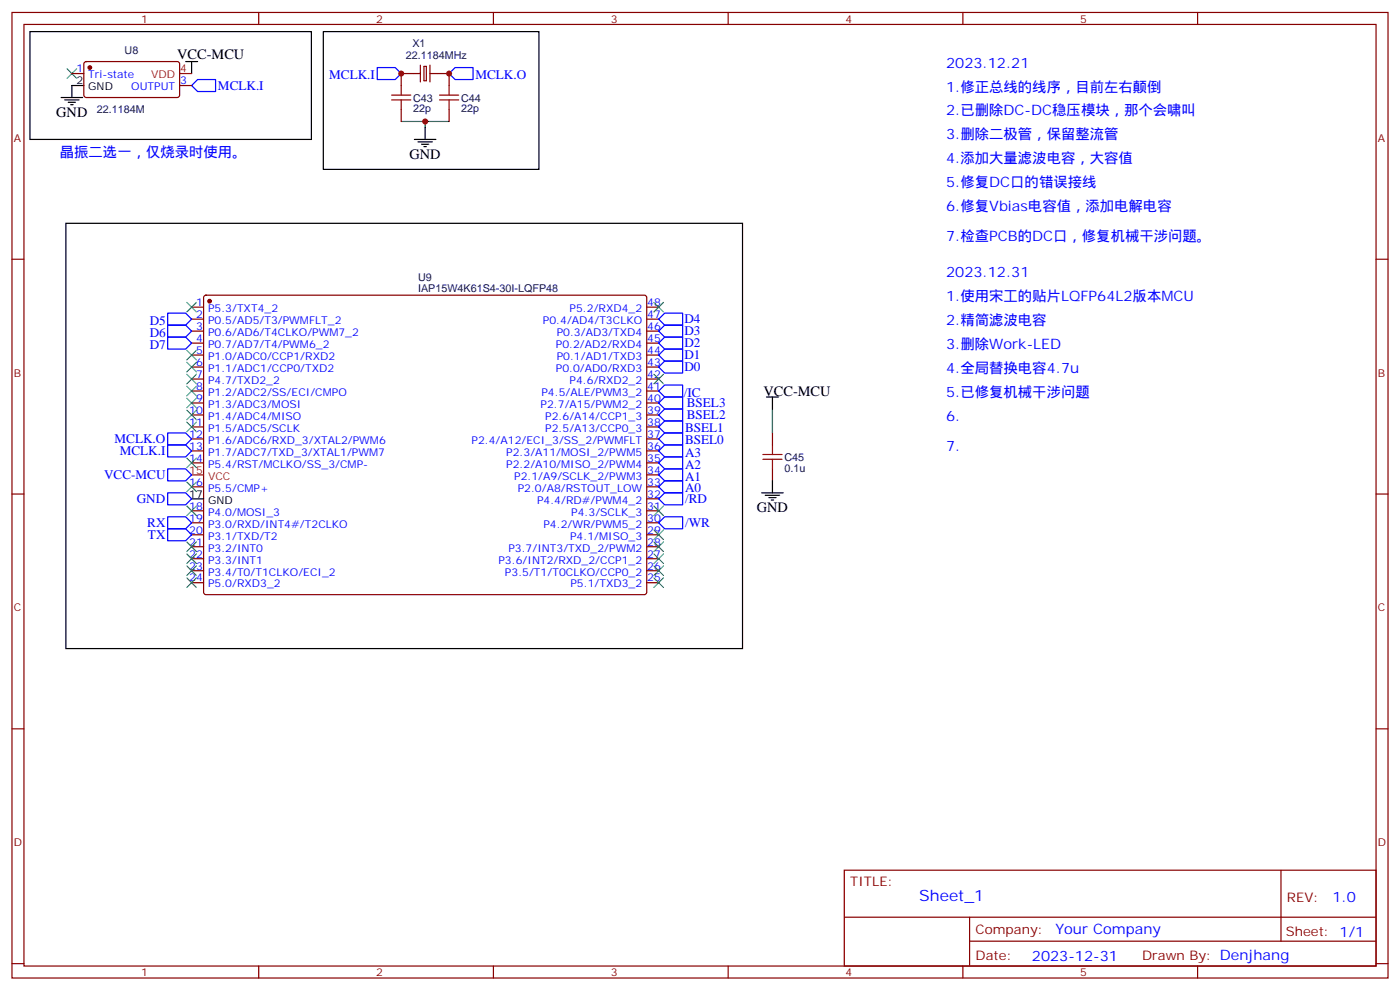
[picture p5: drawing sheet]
<svg xmlns="http://www.w3.org/2000/svg" width="412mm" height="292mm" viewBox="0 0 412 292" stroke-linecap="round" stroke-linejoin="round" font-family="sans-serif">
<g fill="none" stroke="#870000" stroke-width=".35">
<path d="M3.5 3.7h405.4v284.3h-405.4zM7.1 7.2h398.2v277.3h-398.2zM24.9 18.3l.5-.2 27.1 .1 .4 .6v9.5l-.7 .4h-27.1l-.4-.7v-9.2zM76.2 3.7v3.5M123.8 19.2v4.9M124.9 19.5h.7v4.3h-.7zM126.6 19.2v4.9M145.3 3.7v3.5M214.5 3.7v3.5M283.6 3.7v3.5M352.8 3.7v3.5M21.2 21.7h3.5"/>
<path d="M52.9 25.2h3.5M118.2 32.2v3.6M123.8 21.7h-5.6v3.5M126.6 21.7h5.7v3.5M132.3 32.2v3.6M3.5 76.3h3.6M405.3 76.3h3.6M56.4 90.5h3.6M56.4 94h3.6M56.4 97.5h3.6M60.2 87.1l.5-.2 129.4 .1 .4 .6-.1 87.1-.6 .4h-129.4l-.4-.7v-86.8zM190.5 90.5h3.5"/>
<path d="M190.5 94h3.5M190.5 97.5h3.5M56.4 101h3.6M56.4 104.6h3.6M56.4 108.1h3.6M56.4 111.6h3.6M56.4 115.1h3.6M56.4 118.7h3.6M190.5 101h3.5M190.5 104.6h3.5M190.5 108.1h3.5M190.5 111.6h3.5"/>
<path d="M190.5 115.1h3.5M190.5 118.7h3.5M56.4 122.2h3.6M56.4 125.7h3.6M56.4 129.3h3.6M56.4 132.8h3.6M56.4 136.3h3.6M190.5 122.2h3.5M190.5 125.7h3.5M190.5 129.3h3.5M190.5 132.8h3.5M190.5 136.3h3.5"/>
<path d="M190.5 139.8h3.5M227.5 127.5v3.5M227.5 138.1v3.5M3.5 145.5h3.6M56.4 143.4h3.6M56.4 150.4h3.6M56.4 154h3.6M56.4 157.5h3.6M190.5 143.4h3.5M190.5 150.4h3.5M190.5 154h3.5M190.5 157.5h3.5"/>
<path d="M190.5 146.9h3.5M405.3 145.5h3.6M56.4 161h3.6M56.4 164.5h3.6M56.4 168.1h3.6M56.4 171.6h3.6M190.5 161h3.5M190.5 164.5h3.5M190.5 168.1h3.5M190.5 171.6h3.5M3.5 214.6h3.6M405.3 214.6h3.6"/>
<path d="M248.7 256.3h156.6v28.2h-156.6zM377.3 256.3v20.9M248.7 270.1h156.5M285.6 277.2h119.6M285.6 270.1v14.1M3.5 283.8h3.6M76.2 284.5v3.5M145.3 284.5v3.5M214.5 284.5v3.5M283.6 284.5v3.5M352.8 284.5v3.5M405.3 283.8h3.6"/>
</g>
<g fill="none" stroke="#000" stroke-width=".35">
<path d="M8.8 9.3h82.9v31.8h-82.9zM54.7 18.1h3.5M56.4 18.1v3.6M95.2 9.3h63.5v40.6h-63.5zM18 28.7h6.3M19 29.4h4.3M20.1 30.1h2.1M20.8 30.8h.7M24.7 25.2h-3.5v3.5M125.2 37.5v3.6M122.1 41.1h6.3M123.1 41.8h4.3"/>
<path d="M124.2 42.5h2.1M124.9 43.2h.7M19.4 65.8h199.3v125.2h-199.3zM225.8 116.9h3.5M227.5 116.9v3.5M56.4 146.9h3.6M224.4 145.1h6.3M225.4 145.8h4.3M226.5 146.5h2.1M227.2 147.2h.7M227.5 141.6v3.5"/>
</g>
<path d="M118.2 35.8h7v1.7M125.2 35.8h7.1M227.5 120.4v7.1" fill="none" stroke="#008700" stroke-width=".35"/>
<path d="M115.4 29.4h5.6M115.4 28h5.6M118.2 25.2v2.8M118.2 29.4v2.8M129.5 29.4h5.6M129.5 28h5.6M132.3 25.2v2.8M132.3 29.4v2.8M224.7 135.3h5.7M224.7 133.8h5.7M227.5 131v2.8M227.5 135.3v2.8" fill="none" stroke="#a10000" stroke-width=".35"/>
<g fill="none" stroke="#00f" stroke-width=".35">
<path d="M111.1 19.9h5.3l1.8 1.8-1.8 1.7h-5.3zM58.2 23.4h5.3v3.6h-5.3l-1.8-1.8zM132.3 21.7l1.8-1.8h5.2v3.5h-5.2zM49.4 99.3h5.3l1.7 1.7-1.7 1.8h-5.3zM49.4 95.7h5.3l1.7 1.8-1.7 1.8h-5.3zM49.4 92.2h5.3l1.7 1.8-1.7 1.7h-5.3zM194 97.5l1.8-1.8h5.3v3.6h-5.3zM194 94l1.8-1.8h5.3v3.5h-5.3zM194 108.1l1.8-1.8h5.3v3.6h-5.3zM194 104.6l1.8-1.8h5.3v3.5h-5.3zM194 101l1.8-1.7h5.3v3.5h-5.3zM194 118.7l1.8-1.8h5.3v3.5h-5.3z"/>
<path d="M195.8 113.4h5.3v3.5h-5.3l-1.8-1.8zM49.4 131h5.3l1.7 1.8-1.7 1.7h-5.3zM49.4 127.5h5.3l1.7 1.8-1.7 1.7h-5.3zM49.4 138.1h5.3l1.7 1.7-1.7 1.8h-5.3zM194 139.8l1.8-1.7h5.3v3.5h-5.3zM194 136.3l1.8-1.8h5.3v3.6h-5.3zM194 132.8l1.8-1.8h5.3v3.5h-5.3zM194 129.3l1.8-1.8h5.3v3.5h-5.3zM194 125.7l1.8-1.7h5.3v3.5h-5.3zM194 122.2l1.8-1.8h5.3v3.6h-5.3zM49.4 152.2h5.3l1.7 1.8-1.7 1.7h-5.3zM49.4 155.7h5.3l1.7 1.8-1.7 1.7h-5.3z"/>
<path d="M49.4 145.1h5.3l1.7 1.8-1.7 1.8h-5.3zM194 143.4l1.8-1.8h5.3v3.5h-5.3zM195.8 145.1h5.3v3.6h-5.3l-1.8-1.8zM195.8 152.2h5.3v3.5h-5.3l-1.8-1.7z"/>
</g>
<g fill="none" stroke="#3c3" stroke-width=".35">
<path d="M19.8 20.2l2.8 2.9M22.6 20.2l-2.8 2.9M55 89l2.9 2.9M57.9 89l-2.9 2.9M192.6 89l2.8 2.9M195.4 89l-2.8 2.9M55 103.2l2.9 2.8M55 106.7l2.9 2.8M55 110.2l2.9 2.8M55 113.7l2.9 2.9M55 117.3l2.9 2.8M57.9 103.2l-2.9 2.8"/>
<path d="M57.9 106.7l-2.9 2.8M57.9 110.2l-2.9 2.8M57.9 113.7l-2.9 2.9M57.9 117.3l-2.9 2.8M192.6 110.2l2.8 2.8M195.4 110.2l-2.8 2.8M55 124.3l2.9 2.8M55 120.8l2.9 2.8M55 134.9l2.9 2.8M57.9 124.3l-2.9 2.8M57.9 120.8l-2.9 2.8M57.9 134.9l-2.9 2.8"/>
<path d="M55 159.6l2.9 2.8M55 142l2.9 2.8M55 149l2.9 2.8M57.9 159.6l-2.9 2.8M57.9 142l-2.9 2.8M57.9 149l-2.9 2.8M192.6 159.6l2.8 2.8M192.6 156.1l2.8 2.8M192.6 149l2.8 2.8M195.4 159.6l-2.8 2.8M195.4 156.1l-2.8 2.8M195.4 149l-2.8 2.8"/>
<path d="M55 166.7l2.9 2.8M55 163.1l2.9 2.8M55 170.2l2.9 2.8M57.9 166.7l-2.9 2.8M57.9 163.1l-2.9 2.8M57.9 170.2l-2.9 2.8M192.6 163.1l2.8 2.8M192.6 170.2l2.8 2.8M192.6 166.7l2.8 2.8M195.4 163.1l-2.8 2.8M195.4 170.2l-2.8 2.8M195.4 166.7l-2.8 2.8"/>
</g>
<path d="M52.9 21.7h3.5M56.4 139.8h3.6" fill="none" stroke="#f00" stroke-width=".35"/>
<g fill="#870000" stroke="#870000" stroke-width=".35">
<circle cx="26.5" cy="19.9" r=".53"/>
<circle cx="61.7" cy="88.7" r=".53"/>
</g>
<g fill="#c00">
<circle cx="125.2" cy="35.8" r=".88"/>
<circle cx="132.3" cy="21.7" r=".88"/>
<circle cx="118.2" cy="21.7" r=".88"/>
</g>
<text font-size="4.6" fill="#00f" x="270.8" y="265.3">Sheet_1</text>
<g font-size="4.2">
<text x="52.2" y="17.4">VCC-MCU</text>
<text x="16.6" y="34.4">GND</text>
<text x="120.6" y="46.7">GND</text>
<text x="224.9" y="116.6">VCC-MCU</text>
<text x="223" y="150.8">GND</text>
</g>
<g font-size="4.2" fill="#00f">
<text x="278.7" y="19.9">2023.12.21</text>
<text x="278.7" y="27">1.修正总线的线序，目前左右颠倒</text>
<text x="278.7" y="34">2.已删除DC-DC稳压模块，那个会啸叫</text>
<text x="278.7" y="41.1">3.删除二极管，保留整流管</text>
<text x="17.6" y="46.4">晶振二选一，仅烧录时使用。</text>
<text x="278.7" y="48.1">4.添加大量滤波电容，大容值</text>
<text x="278.7" y="55.2">5.修复DC口的错误接线</text>
<text x="278.7" y="62.2">6.修复Vbias电容值，添加电解电容</text>
<text x="278.7" y="71">7.检查PCB的DC口，修复机械干涉问题。</text>
<text x="278.7" y="81.6">2023.12.31</text>
<text x="278.7" y="88.7">1.使用宋工的贴片LQFP64L2版本MCU</text>
<text x="278.7" y="95.7">2.精简滤波电容</text>
<text x="278.7" y="102.8">3.删除Work-LED</text>
<text x="278.7" y="109.9">4.全局替换电容4.7u</text>
<text x="278.7" y="116.9">5.已修复机械干涉问题</text>
<text x="278.7" y="124">6.</text>
<text x="278.7" y="132.8">7.</text>
<text x="392.5" y="265.5">1.0</text>
<text x="310.9" y="275.1">Your Company</text>
<text x="304" y="282.9">2023-12-31</text>
</g>
<g font-size="3.9" fill="#00f">
<text x="97" y="23.2">MCLK.I</text>
<text x="140.1" y="23.2">MCLK.O</text>
<text x="64.2" y="26.4">MCLK.I</text>
<text x="44.1" y="95.7">D5</text>
<text x="201.6" y="95">D4</text>
<text x="44.1" y="99.3">D6</text>
<text x="201.6" y="98.6">D3</text>
<text x="44.1" y="102.8">D7</text>
<text x="201.6" y="105.6">D1</text>
<text x="201.6" y="102.1">D2</text>
<text x="201.6" y="109.1">D0</text>
<text x="201.4" y="116.9">/IC</text>
<text x="202.3" y="119.9">BSEL3</text>
<text x="202.3" y="123.5">BSEL2</text>
<text x="33.7" y="130.5">MCLK.O</text>
<text x="201.8" y="130.8">BSEL0</text>
<text x="201.8" y="127.3">BSEL1</text>
<text x="35.3" y="134">MCLK.I</text>
<text x="201.8" y="138">A2</text>
<text x="201.8" y="134.4">A3</text>
<text x="30.7" y="141.1">VCC-MCU</text>
<text x="201.8" y="141.5">A1</text>
<text x="40.3" y="148.2">GND</text>
<text x="201.8" y="148.1">/RD</text>
<text x="201.8" y="144.9">A0</text>
<text x="43.4" y="155.2">RX</text>
<text x="201.8" y="155.2">/WR</text>
<text x="43.6" y="158.7">TX</text>
</g>
<g font-size="3.9" fill="#800">
<text x="250.5" y="260.8">TITLE:</text>
<text x="379.1" y="265.5">REV:</text>
<text x="287.4" y="275">Company:</text>
<text x="378.7" y="275.7">Sheet: 1/1</text>
<text x="287.4" y="282.7">Date:</text>
<text x="336.4" y="282.8">Drawn By: Denjhang</text>
</g>
<g font-size="3.2" fill="#800">
<text x="41.6" y="6.7">1</text>
<text x="110.8" y="6.7">2</text>
<text x="179.9" y="6.7">3</text>
<text x="249.1" y="6.7">4</text>
<text x="318.2" y="6.7">5</text>
<text x="4.1" y="41.8">A</text>
<text x="405.9" y="41.8">A</text>
<text x="4.1" y="110.9">B</text>
<text x="405.9" y="110.9">B</text>
<text x="4.1" y="180.1">C</text>
<text x="405.9" y="180.1">C</text>
<text x="4.1" y="249.2">D</text>
<text x="405.9" y="249.2">D</text>
<text x="41.6" y="287.5">1</text>
<text x="110.8" y="287.5">2</text>
<text x="179.9" y="287.5">3</text>
<text x="249.1" y="287.5">4</text>
<text x="318.2" y="287.5">5</text>
</g>
<g font-size="3.2" fill="#000080">
<text x="36.7" y="15.8">U8</text>
<text x="119.6" y="17.5">22.1184MHz</text>
<text x="121.5" y="14">X1</text>
<text x="121.7" y="29.9">C43</text>
<text x="135.8" y="29.9">C44</text>
<text x="28.5" y="33.4">22.1184M</text>
<text x="121.7" y="33">22p</text>
<text x="135.8" y="33">22p</text>
<text x="123.1" y="82.7">U9</text>
<text x="123.1" y="85.9">IAP15W4K61S4-30I-LQFP48</text>
<text x="231.1" y="135.7">C45</text>
<text x="231.1" y="138.9">0.1u</text>
</g>
<g font-size="3.2" fill="#00f">
<text x="22.5" y="21.3">1</text>
<text x="26" y="23.1">Tri-state</text>
<text x="38.6" y="26.6">OUTPUT</text>
<text x="53.1" y="24.8">3</text>
<text x="57.8" y="90.1">1</text>
<text x="57.8" y="93.6">2</text>
<text x="61.3" y="91.9">P5.3/TXT4_2</text>
<text x="61.3" y="95.4">P0.5/AD5/T3/PWMFLT_2</text>
<text x="159.9" y="95.4">P0.4/AD4/T3CLKO</text>
<text x="167.8" y="91.9">P5.2/RXD4_2</text>
<text x="190.7" y="93.6">47</text>
<text x="190.7" y="90.1">48</text>
<text x="57.8" y="97.2">3</text>
<text x="57.8" y="100.7">4</text>
<text x="61.3" y="98.9">P0.6/AD6/T4CLKO/PWM7_2</text>
<text x="164" y="98.9">P0.3/AD3/TXD4</text>
<text x="190.7" y="100.7">45</text>
<text x="190.7" y="97.2">46</text>
<text x="57.8" y="104.2">5</text>
<text x="57.8" y="107.7">6</text>
<text x="61.3" y="102.4">P0.7/AD7/T4/PWM6_2</text>
<text x="61.3" y="106">P1.0/ADC0/CCP1/RXD2</text>
<text x="163.7" y="102.4">P0.2/AD2/RXD4</text>
<text x="164" y="106">P0.1/AD1/TXD3</text>
<text x="190.7" y="107.7">43</text>
<text x="190.7" y="104.2">44</text>
<text x="57.8" y="111.3">7</text>
<text x="61.3" y="109.5">P1.1/ADC1/CCP0/TXD2</text>
<text x="61.3" y="113">P4.7/TXD2_2</text>
<text x="163.7" y="109.5">P0.0/AD0/RXD3</text>
<text x="167.8" y="113">P4.6/RXD2_2</text>
<text x="190.7" y="111.3">42</text>
<text x="57.8" y="114.8">8</text>
<text x="57.8" y="118.3">9</text>
<text x="61.3" y="116.6">P1.2/ADC2/SS/ECI/CMPO</text>
<text x="159.5" y="116.6">P4.5/ALE/PWM3_2</text>
<text x="190.7" y="118.3">40</text>
<text x="190.7" y="114.8">41</text>
<text x="55.8" y="121.8">10</text>
<text x="55.8" y="125.4">11</text>
<text x="61.3" y="120.1">P1.3/ADC3/MOSI</text>
<text x="61.3" y="123.6">P1.4/ADC4/MISO</text>
<text x="159.2" y="120.1">P2.7/A15/PWM2_2</text>
<text x="160.6" y="123.6">P2.6/A14/CCP1_3</text>
<text x="190.7" y="125.4">38</text>
<text x="190.7" y="121.8">39</text>
<text x="55.8" y="128.9">12</text>
<text x="61.3" y="127.1">P1.5/ADC5/SCLK</text>
<text x="61.3" y="130.7">P1.6/ADC6/RXD_3/XTAL2/PWM6</text>
<text x="138.9" y="130.7">P2.4/A12/ECI_3/SS_2/PWMFLT</text>
<text x="160.6" y="127.1">P2.5/A13/CCP0_3</text>
<text x="190.7" y="128.9">37</text>
<text x="55.8" y="132.4">13</text>
<text x="55.8" y="136">14</text>
<text x="61.3" y="134.2">P1.7/ADC7/TXD_3/XTAL1/PWM7</text>
<text x="61.3" y="137.7">P5.4/RST/MCLKO/SS_3/CMP-</text>
<text x="149.1" y="137.7">P2.2/A10/MISO_2/PWM4</text>
<text x="149.1" y="134.2">P2.3/A11/MOSI_2/PWM5</text>
<text x="190.7" y="136">35</text>
<text x="190.7" y="132.4">36</text>
<text x="55.8" y="143">16</text>
<text x="151.5" y="141.3">P2.1/A9/SCLK_2/PWM3</text>
<text x="190.7" y="143">33</text>
<text x="190.7" y="139.5">34</text>
<text x="61.3" y="144.8">P5.5/CMP+</text>
<text x="152.5" y="144.8">P2.0/A8/RSTOUT_LOW</text>
<text x="158.2" y="148.3">P4.4/RD#/PWM4_2</text>
<text x="190.7" y="146.5">32</text>
<text x="55.8" y="150.1">18</text>
<text x="55.8" y="153.6">19</text>
<text x="61.3" y="151.8">P4.0/MOSI_3</text>
<text x="61.3" y="155.4">P3.0/RXD/INT4#/T2CLKO</text>
<text x="160.1" y="155.4">P4.2/WR/PWM5_2</text>
<text x="168.3" y="151.8">P4.3/SCLK_3</text>
<text x="190.7" y="153.6">30</text>
<text x="190.7" y="150.1">31</text>
<text x="55.8" y="157.1">20</text>
<text x="55.8" y="160.7">21</text>
<text x="61.3" y="158.9">P3.1/TXD/T2</text>
<text x="167.9" y="158.9">P4.1/MISO_3</text>
<text x="190.7" y="160.7">28</text>
<text x="190.7" y="157.1">29</text>
<text x="55.8" y="164.2">22</text>
<text x="55.8" y="167.7">23</text>
<text x="61.3" y="162.4">P3.2/INT0</text>
<text x="61.3" y="165.9">P3.3/INT1</text>
<text x="146.8" y="165.9">P3.6/INT2/RXD_2/CCP1_2</text>
<text x="149.7" y="162.4">P3.7/INT3/TXD_2/PWM2</text>
<text x="190.7" y="167.7">26</text>
<text x="190.7" y="164.2">27</text>
<text x="55.8" y="171.2">24</text>
<text x="61.3" y="169.5">P3.4/T0/T1CLKO/ECI_2</text>
<text x="61.3" y="173">P5.0/RXD3_2</text>
<text x="148.8" y="169.5">P3.5/T1/T0CLKO/CCP0_2</text>
<text x="168" y="173">P5.1/TXD3_2</text>
<text x="190.7" y="171.2">25</text>
</g>
<g font-size="3.2" fill="#f00">
<text x="44.6" y="23.1">VDD</text>
<text x="53.1" y="21.3">4</text>
<text x="55.8" y="139.5">15</text>
<text x="61.3" y="141.3">VCC</text>
</g>
<g font-size="3.2">
<text x="22.5" y="24.8">2</text>
<text x="26" y="26.6">GND</text>
<text x="55.8" y="146.5">17</text>
<text x="61.3" y="148.3">GND</text>
</g>
</svg>
